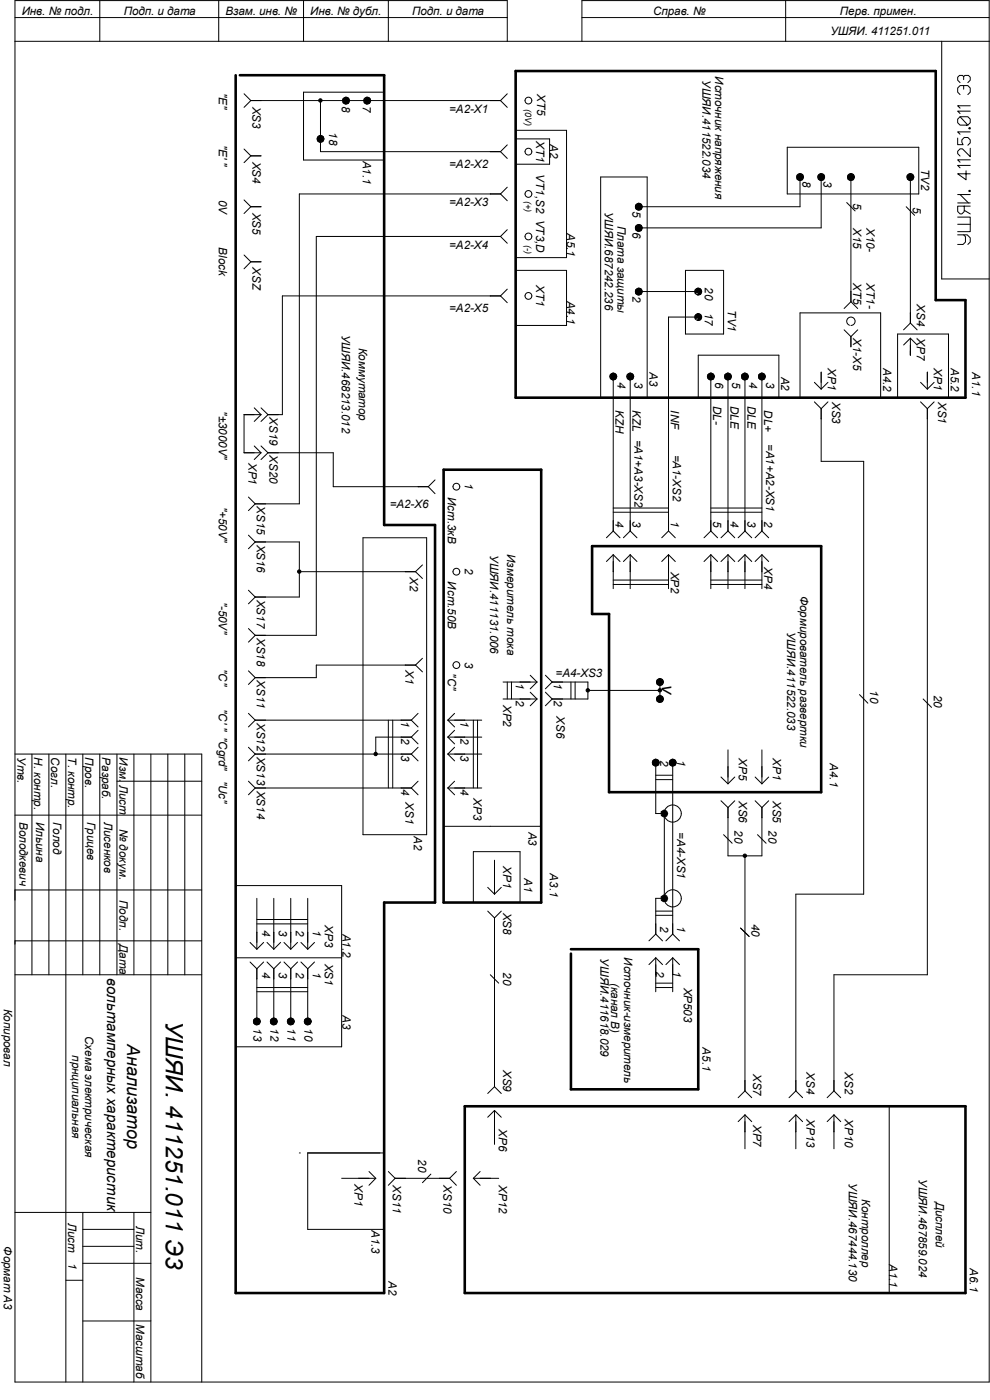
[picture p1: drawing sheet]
<svg xmlns="http://www.w3.org/2000/svg" width="210mm" height="297mm" viewBox="0 0 210 297" stroke-linecap="round" stroke-linejoin="round" font-family="sans-serif">
<g fill="#000" stroke="#000" stroke-width=".21">
<path d="M67.4 29.1l.5-.4 .6 .3 .2 .5-.2 .5-.6 .2-.5-.3z" fill-rule="evenodd"/>
<path d="M72.7 21l.7-.4 .5 .2 .2 .5-.2 .6-.6 .2-.5-.3z" fill-rule="evenodd"/>
<path d="M77.3 21l.6-.4 .5 .2 .2 .5-.2 .6-.6 .2-.5-.3z" fill-rule="evenodd"/>
<path d="M169.1 37.2l.6-.4 .6 .2 .1 .5-.2 .6-.6 .2-.5-.3z" fill-rule="evenodd"/>
<path d="M173.6 37.2l.6-.4 .6 .2 .1 .5-.2 .6-.6 .2-.5-.3z" fill-rule="evenodd"/>
<path d="M179.9 37.2l.6-.4 .6 .2 .1 .5-.2 .6-.6 .2-.5-.3z" fill-rule="evenodd"/>
<path d="M192.4 37.2l.7-.4 .5 .2 .2 .5-.2 .6-.6 .2-.5-.3z" fill-rule="evenodd"/>
<path d="M134.8 48l.7-.4 .6 .2 .1 .5-.2 .6-.6 .2-.5-.3z" fill-rule="evenodd"/>
<path d="M134.8 43.5l.7-.4 .6 .2 .1 .6-.2 .5-.6 .2-.5-.3z" fill-rule="evenodd"/>
<path d="M129.5 79.5l.6-.4 .5 .3 .3 .4-.3 .6-.6 .2-.5-.3z" fill-rule="evenodd"/>
<path d="M133.1 79.5l.6-.4 .5 .3 .3 .4-.3 .6-.6 .2-.5-.3z" fill-rule="evenodd"/>
<path d="M134.8 61.5l.7-.4 .6 .2 .1 .5-.2 .6-.6 .2-.5-.3z" fill-rule="evenodd"/>
<path d="M147.4 61.5l.7-.4 .5 .2 .2 .5-.2 .6-.6 .2 .1-.8-.6 .5z" fill-rule="evenodd"/>
<path d="M147.4 66.9l.7-.4 .5 .3 .2 .5-.2 .5-.6 .2 .1-.7-.6 .4z" fill-rule="evenodd"/>
<path d="M150.2 79.5l.6-.4 .5 .3 .3 .4-.3 .6-.6 .2-.5-.3z" fill-rule="evenodd"/>
<path d="M153.8 79.5l.6-.4 .5 .3 .3 .4-.3 .6-.6 .2-.5-.3z" fill-rule="evenodd"/>
<path d="M157.4 79.5l.6-.4 .5 .3 .2 .4-.2 .6-.6 .2-.5-.3z" fill-rule="evenodd"/>
<path d="M161 79.5l.6-.4 .5 .3 .2 .4-.2 .6-.6 .2-.5-.3z" fill-rule="evenodd"/>
<path d="M139.4 144.3l.6-.4 .5 .3 .2 .5-.2 .5-.6 .2-.5-.3z" fill-rule="evenodd"/>
<path d="M139.4 147.9l.6-.4 .5 .3 .2 .5-.2 .5-.6 .2-.5-.3z" fill-rule="evenodd"/>
<path d="M138.5 161.4l.6-.4 .6 .3 .1 .5-.2 .5-.6 .2-.5-.3z" fill-rule="evenodd"/>
<path d="M140.3 172.2l.6-.4 .5 .3 .2 .5-.2 .5-.6 .2-.5-.3z" fill-rule="evenodd"/>
<path d="M142.1 161.4l.6-.4 .6 .3 .1 .5-.2 .5-.6 .2-.5-.3z" fill-rule="evenodd"/>
<path d="M140.3 190.2l.6-.4 .5 .3 .2 .5-.2 .6-.6 .1-.5-.3z" fill-rule="evenodd"/>
<path d="M53.8 216.3l.6-.4 .6 .3 .2 .5-.2 .6-.6 .1-.6-.3z" fill-rule="evenodd"/>
<path d="M57.4 216.3l.6-.4 .6 .3 .2 .5-.2 .6-.6 .1-.6-.3z" fill-rule="evenodd"/>
<path d="M61 216.3l.6-.4 .6 .3 .2 .5-.2 .6-.6 .1-.5-.3z" fill-rule="evenodd"/>
<path d="M64.6 216.3l.7-.4 .5 .3 .2 .5-.2 .6-.6 .1-.5-.3z" fill-rule="evenodd"/>
<circle cx="68" cy="21.3" r=".36"/>
<circle cx="63.5" cy="121.3" r=".36"/>
<circle cx="79.7" cy="160" r=".36"/>
<circle cx="124.7" cy="146.5" r=".36"/>
<circle cx="140" cy="146.5" r=".36"/>
<circle cx="158" cy="181.5" r=".36"/>
</g>
<g fill="none" stroke="#000" stroke-width=".21">
<path d="M3.2 3.7h104.4M3.2 8.8h206.6M21.2 .1v8.7M46.4 .1v8.7M51.8 19.9l1.4 1.4M64.4 .1v8.7M81.5 19.6h-17.1v14.4h17.1M82.4 .1v8.7M107.6 8.8v-8.7h-104.4v293.1h206.6v-293.1h-86.4v8.7M107.6 19.9l-1.4 1.4M123.4 3.7h86.4M166.7 .1v8.7"/>
<path d="M199.8 8.8v50.4h10M204.4 16.9v-.6l-.2-.3h-.7l-.3 .4v.6l.5 .5M204.4 16.3l.3-.3h.7l.4 .4v.6l-.5 .5M204.4 18.2v.7M51.8 31.6l1.4 1.5M53.2 21.3h53M53.2 33.1h2.2M53.2 33.1l-1.4 1.4M53.2 21.3l-1.4 1.5M68 21.3v10.9h38.2M106.2 21.3l1.4 1.5M106.2 32.2l1.4 1.4"/>
<path d="M107.6 39.7l-1.4 1.4M107.6 30.7l-1.4 1.5M109.4 29.5h7.2v5.3h-7.2M109.4 27.6h10.8v27.1h-10.8M167 31.2h27.9v9.9h-27.9zM169.7 37.5v6.4h-34.2M174.2 37.5v10.8h-38.7M180.5 37.5v26.5M193.1 37.5v31M203.2 29.3v1.4h1.1l-.3-.5v-.5l.6-.5h.7l.5 .5v.6l-.5 .5M203.7 24.8h1.6l.5 .5v.7l-.5 .5h-1.6l-.5-.5v-.7zM203.7 20.1l-.5-.5v-.9l.5-.5h1.6l.5 .5v.9l-.5 .5"/>
<path d="M203.7 24.8l1.6 1.7M204.9 36.2v1.9l-1.7-1.2h2.6M205.6 27.1h.2v.2h-.2zM205.8 22.4h-2.6l.5 .5M205.8 23.6h-2.6l.5 .5M205.8 28h-2.6l.5 .5M205.8 31.5v1.7l-1.6-1.6h-.5l-.5 .5v.5l.5 .5M205.8 33.9h-2.6l.5 .5M205.8 35.1h-2.6l.5 .5M51.8 42.4l1.4 1.5M51.8 54.1l1.4 1.4M53.2 43.9h2.2"/>
<path d="M53.2 43.9l-1.4 1.4M53.2 55.5h2.2M53.2 55.5l-1.4 1.5M106.2 41.1h-42.7v65.8h-9.4M106.2 41.1l1.4 1.5M106.2 50.2h-39.1v84.6h-13M106.2 50.2l1.4 1.4M107.6 48.7l-1.4 1.5M109.4 57.4h10.8v11.6h-10.8M145.4 57.4h8.1v13.5h-8.1zM179.6 43l1.8 1.7M192.2 43.9l1.8 1.8"/>
<path d="M203.2 46.1h2.6v3h-2.6M203.2 49.8h2l.6 .7v.9l-.5 .5M203.2 41.3h2.6M203.2 43.1h2.6M203.2 47.6h2.6M203.7 41.3l1.7 1.8M204.4 49.8l.4 .4v1.2l-.5 .5h-1.1M204.6 43.7v1.2l-.6 .5h-.3l-.5-.5v-1.2h2.6M204.6 44.6l1.2 .8M205.6 40.4h.2v.2h-.2zM106.2 62.8h-46.3v25.2h-3M106.2 62.8l1.4 1.4"/>
<path d="M107.6 61.3l-1.4 1.5M130.1 79.9v32.7M133.7 79.9v32.7M135.5 61.8h12.6M148.1 67.3h-6.3v45.3M150.8 79.9v32.7M154.4 79.9v32.7M158 79.9v32.7M161.6 79.9v32.7M174.2 79v3.5M179.1 70l1.4 1.4M180.2 69a.89 .89 0 0 1-.3-1.4 .89 .89 0 0 1 1.4 .2 .89 .89 0 0 1-.8 1.2"/>
<path d="M180.5 71.4v2.2M180.5 64l1.4 1.4M180.5 64l-1.4 1.4M181.9 70l-1.4 1.4M193.1 71.8v3.6M193.1 71.8l-1.4 1.4M193.1 71.8l1.5 1.4M193.1 68.5l1.5 1.5M193.1 68.5l-1.4 1.5M196.7 79v3.5M53.9 94.6l1.5 1.5M53.9 86.5l1.5 1.5"/>
<path d="M55.4 88h-3.6v8.1h3.6M55.4 94.6l1.5 1.5M55.4 96.1l-1.5 1.4M55.4 86.5l1.5 1.5M55.4 88l-1.5 1.4M56.9 96.1h13.8v7.2h20.1M56.9 96.1l-1.5 1.4M56.9 88l-1.5 1.4M127.4 84.4v-46.9h9.9v46.9M148.1 84.4v-9h17.1v9M172.8 81.1l1.4 1.4M172.8 85.3l1.4 1.4"/>
<path d="M174.2 86.7v11.2h9v91.8h-14.4v41.7M175.6 81.1l-1.4 1.4M175.6 85.3l-1.4 1.4M178.7 84.4h-9v-18h17.1v18M190.4 84.4v-13.5h10.8v13.5M195.3 81.1l1.4 1.4M195.3 85.3l1.4 1.4M196.7 86.7v120.1h-19.8v24.6M198.2 81.1l-1.5 1.4M198.2 85.3l-1.5 1.4M52.7 105.5l1.4 1.4M52.7 113.5l1.4 1.5"/>
<path d="M54.1 106.9l-1.4 1.4M54.1 115h9.4v11.7h-9.4M54.1 115l-1.4 1.4M77 114.1h13.5v63h-13.5zM89.6 119.8l-1.5 1.5M90.8 103.3l1.5 1.4M92.3 101.8l-1.5 1.5M130.1 117.7v7.2M130.1 112.6l-1.4 1.5M130.1 112.6l1.4 1.5M130.1 107.8h11.7M130.1 108.7h11.7"/>
<path d="M130.1 117.7l1.4 1.4M130.1 117.7l-1.4 1.4M133.7 117.7v7.2M133.7 112.6l-1.5 1.5M133.7 112.6l1.4 1.5M133.7 117.7l1.4 1.4M133.7 117.7l-1.5 1.4M141.8 117.7v7.2M141.8 112.6l-1.4 1.5M141.8 112.6l1.5 1.5M141.8 117.7l1.5 1.4M141.8 117.7l-1.4 1.4"/>
<path d="M150.8 117.7v7.2M150.8 112.6l-1.4 1.5M150.8 112.6l1.4 1.5M150.8 107.8h10.8M150.8 108.7h10.8M150.8 117.7l1.4 1.4M150.8 117.7l-1.4 1.4M154.4 117.7v7.2M154.4 112.6l-1.4 1.5M154.4 112.6l1.5 1.5M154.4 117.7l1.5 1.4M154.4 117.7l-1.4 1.4"/>
<path d="M158 117.7v7.2M158 112.6l-1.4 1.5M158 112.6l1.5 1.5M158 117.7l1.5 1.4M158 117.7l-1.4 1.4M161.6 117.7v7.2M161.6 112.6l-1.4 1.5M161.6 112.6l1.5 1.5M161.6 117.7l1.5 1.4M161.6 117.7l-1.4 1.4M52.7 133.3l1.4 1.5M52.7 125.2l1.4 1.5"/>
<path d="M54.1 134.8l-1.4 1.4M54.1 126.7l-1.4 1.4M63.5 121.3h24.6M88.1 121.3l1.5 1.4M89.6 139.7l-1.5 1.4M130.1 123.1h11.7M130.1 124h11.7M150.8 123.1h10.8M150.8 124h10.8M3.2 160h39.6v133.2M6.8 160v46.8M10.4 160v46.8"/>
<path d="M14 160v133.2M17.6 160v46.8M21.2 160v46.8M24.8 160v46.8M28.4 160v46.8M32 160v133.2M35.6 160v46.8M39.2 160v46.8M52.7 142.3l1.4 1.5M52.7 151.3l1.4 1.5M52.7 158.5l1.4 1.5M54.1 152.8h33.1"/>
<path d="M54.1 160h33.1M54.1 143.8l-1.4 1.4M54.1 152.8l-1.4 1.4M54.1 160l-1.4 1.4M82.4 152.8v14.4M83.3 152.8v14.4M87.2 156.4h-7.5v3.6M87.2 156.4l1.5 1.4M87.2 160l1.5 1.4M87.2 152.8l1.5 1.4M88.1 141.1h-21v2.7h-13M88.1 141.1l1.5 1.4"/>
<path d="M88.7 154.9l-1.5 1.5M88.7 158.5l-1.5 1.5M88.7 151.3l-1.5 1.5M95 152.8h7.2M95 156.4h7.2M95 156.4l1.4 1.4M95 160h7.2M95 152.8l1.4 1.4M95 160l1.4 1.4M96.4 154.9l-1.4 1.5M96.4 151.3l-1.4 1.5M96.4 158.5l-1.4 1.5"/>
<path d="M100.4 152.8v14.4M101.3 152.8v14.4M106.7 144.7h7.2M106.7 148.3h7.2M107.6 144.7v3.6M108.5 144.7v3.6M112.5 143.3l1.4 1.4M112.5 146.9l1.4 1.4M113.9 144.7l-1.4 1.4M113.9 148.3l-1.4 1.4M115.7 143.3l1.4 1.4M115.7 146.9l1.4 1.4"/>
<path d="M117.1 144.7h7.6v3.6h-7.6M117.1 144.7l-1.4 1.4M117.1 148.3l-1.4 1.4M121.1 144.7v3.6M122 144.7v3.6M124.7 146.5h15.3M140 144.7v3.6M154.4 159.1v7.2M161.6 159.1v7.2M182.3 147.4l1.8 1.8M195.8 148.3l1.8 1.8M3.2 172.9h39.6"/>
<path d="M24.8 165.7h18M52.7 165.7l1.4 1.5M54.1 167.2h33.1M54.1 167.2l-1.4 1.4M87.2 167.2l1.5 1.4M88.7 165.7l-1.5 1.5M94.1 175.3h20.7M95 167.2h7.2M95 167.2l1.4 1.4M96.4 165.7l-1.4 1.5M139.1 161.8v10.8h1.8v18h-1.8v7.6M139.1 165.4h3.6"/>
<path d="M139.1 164.5h3.6M142.7 161.8v36.4M153 164.8l1.4 1.5M153 169.9l1.4 1.4M153.5 177.1l1.8 1.8M154.4 171.3v10.3h7.2v-10.3M155.9 164.8l-1.5 1.5M155.9 169.9l-1.5 1.4M160.2 164.8l1.4 1.5M160.2 169.9l1.4 1.4M160.7 177.1l1.8 1.8M163.1 164.8l-1.5 1.5"/>
<path d="M163.1 169.9l-1.5 1.4M3.2 188.8h39.6M3.2 199.6h39.6M50 187.9h22.5v34.2h-22.5M53 199.9l1.5 1.5M54.5 195.1h10.8M54.5 196h10.8M54.5 190.6v10.8M55.9 199.9l-1.4 1.5M56.6 199.9l1.5 1.5M58.1 190.6v10.8M59.5 199.9l-1.4 1.5"/>
<path d="M60.2 199.9l1.5 1.5M61.7 190.6v10.8M63.1 199.9l-1.4 1.5M63.8 199.9l1.5 1.5M65.3 190.6v10.8M66.7 199.9l-1.4 1.5M100.4 191.5v-10.8h9.9v10.8M103.5 188.3l1.4 1.4M103.5 193.3l1.4 1.4M104.9 182.5v7.2M104.9 194.7v35.8M106.3 188.3l-1.4 1.4"/>
<path d="M106.3 193.3l-1.4 1.4M139.1 194.2h3.6M139.1 193.3h3.6M139.1 198.2l-1.4 1.4M139.1 198.2l1.4 1.4M142.7 198.2l-1.4 1.4M142.7 198.2l1.4 1.4M157.1 196.9l1.8 1.8M158 181.6v49.8M3.2 206.8h39.6M50 203.2h22.5M53 204.1l1.5 1.4"/>
<path d="M54.5 209.5h10.8M54.5 210.4h10.8M54.5 205.5v11.2M55.9 204.1l-1.4 1.4M56.6 204.1l1.5 1.4M58.1 205.5v11.2M59.5 204.1l-1.4 1.4M60.2 204.1l1.5 1.4M61.7 205.5v11.2M63.1 204.1l-1.4 1.4M63.8 204.1l1.5 1.4M65.3 205.5v11.2"/>
<path d="M66.7 204.1l-1.4 1.4M104 206.8l1.8 1.8M139.1 203.2v7.2M139.1 203.2l1.4 1.4M139.1 203.2l-1.4 1.4M139.1 209.5h3.6M139.1 208.6h3.6M142.7 203.2v7.2M142.7 203.2l1.4 1.4M142.7 203.2l-1.4 1.4M104.9 235.6v7.2M104.9 230.5l-1.4 1.5"/>
<path d="M104.9 230.5l1.4 1.5M104.9 235.6l1.4 1.4M104.9 235.6l-1.4 1.4M158 236.5v7.2M158 236.5l1.5 1.5M158 236.5l-1.4 1.5M158 231.4l-1.4 1.5M158 231.4l1.5 1.5M168.8 236.5v7.2M168.8 236.5l1.5 1.5M168.8 236.5l-1.4 1.5M168.8 231.4l-1.4 1.5"/>
<path d="M168.8 231.4l1.5 1.5M176.9 236.5v7.2M176.9 236.5l1.5 1.5M176.9 236.5l-1.4 1.5M176.9 231.4l-1.4 1.5M176.9 231.4l1.5 1.5M188.6 234.7v39.6M3.2 257.2h28.8M17.6 257.2v36M28.4 257.2v36M63.5 244.6h.1M72.5 250h7.2"/>
<path d="M78.3 248.5l1.4 1.5M79.7 250l-1.4 1.5M81.5 244.6h-16.2v16.2h16.2M82.4 248.5l1.4 1.5M83.8 250h11.6M83.8 250l-1.4 1.5M91.4 249.1l-1.8 1.8M95.4 250l1.4 1.5M96.8 248.5l-1.4 1.5M100.4 250h5.4M100.4 250l1.5 1.5M101.9 248.5l-1.5 1.5"/>
<path d="M14 271.6h3.6M17.6 260.8h10.8M17.6 264.4h10.8M17.6 268h14.4M17.6 280.2h14.4"/>
<circle cx="68" cy="29.5" r=".72"/>
<circle cx="73.4" cy="21.3" r=".72"/>
<circle cx="77.9" cy="21.3" r=".72"/>
<circle cx="112.1" cy="32.2" r=".72"/>
<circle cx="112.1" cy="21.3" r=".72"/>
<circle cx="169.7" cy="37.5" r=".72"/>
<circle cx="174.2" cy="37.5" r=".72"/>
<circle cx="180.5" cy="37.5" r=".72"/>
<circle cx="193.1" cy="37.5" r=".72"/>
<circle cx="112.1" cy="41.1" r=".72"/>
<circle cx="112.1" cy="50.2" r=".72"/>
<circle cx="135.5" cy="48.3" r=".72"/>
<circle cx="135.5" cy="43.9" r=".72"/>
<circle cx="112.1" cy="62.8" r=".72"/>
<circle cx="130.1" cy="79.9" r=".72"/>
<circle cx="133.7" cy="79.9" r=".72"/>
<circle cx="135.5" cy="61.8" r=".72"/>
<circle cx="148.1" cy="61.8" r=".72"/>
<circle cx="148.1" cy="67.3" r=".72"/>
<circle cx="150.8" cy="79.9" r=".72"/>
<circle cx="154.4" cy="79.9" r=".72"/>
<circle cx="158" cy="79.9" r=".72"/>
<circle cx="161.6" cy="79.9" r=".72"/>
<circle cx="96.8" cy="103.3" r=".72"/>
<circle cx="96.8" cy="121.3" r=".72"/>
<circle cx="96.8" cy="141.1" r=".72"/>
<circle cx="140" cy="144.7" r=".72"/>
<circle cx="140" cy="148.3" r=".72"/>
<circle cx="139.1" cy="161.8" r=".72"/>
<circle cx="142.7" cy="161.8" r=".72"/>
<circle cx="142.7" cy="172.6" r="1.82"/>
<circle cx="142.7" cy="190.6" r="1.82"/>
<circle cx="54.5" cy="216.7" r=".72"/>
<circle cx="58.1" cy="216.7" r=".72"/>
<circle cx="61.7" cy="216.7" r=".72"/>
<circle cx="65.3" cy="216.7" r=".72"/>
</g>
<path d="M50 16v258.3h31.5v-82.8h10.8v-80.1h-10.8v-95.4h-30.6M109.4 15.1h89.1v48.6h6.3v20.7h-95.4zM94.1 99.7h20.7v91.8h-20.7zM125.6 115.9h48.6v52.2h-45v-37.8h-3.6zM121.1 201.4h27v29.7h-27v-28.8M98.6 234.7h106.2v39.6h-106.2z" fill="none" stroke="#000" stroke-width=".55"/>
<text font-size="5.1" x="35.2" y="216.5" transform="rotate(90 35.2 216.5)">УШЯИ. 411251.011 Э3</text>
<g font-size="3.8">
<text x="140.4" y="145.4" transform="rotate(90 140.4 145.4)">v</text>
<text x="27" y="221.4" transform="rotate(90 27 221.4)">Анализатор</text>
</g>
<text font-size="3.2" x="22.7" y="207.5" transform="rotate(90 22.7 207.5)">вольтамперных характеристик</text>
<g font-size="2.5">
<text x="4.6" y="3.1">Инв. № подл.</text>
<text x="26.3" y="3.1">Подп. и дата</text>
<text x="47.8" y="3.1">Взам. инв. №</text>
<text x="65.8" y="3.1">Инв. № дубл.</text>
<text x="87.4" y="3.1">Подп. и дата</text>
<text x="138.6" y="3.1">Справ. №</text>
<text x="178.2" y="3.1">Перв. примен.</text>
<text x="176.2" y="7.4">УШЯИ. 411251.011</text>
<text x="149" y="17" transform="rotate(90 149 17)">УШЯИ.411522.034</text>
<text x="151.7" y="16.2" transform="rotate(90 151.7 16.2)">Источник напряжения</text>
<text x="46.4" y="19.6" transform="rotate(90 46.4 19.6)">&quot;E&quot;</text>
<text x="53.6" y="22.6" transform="rotate(90 53.6 22.6)">XS3</text>
<text x="72.5" y="22.4" transform="rotate(90 72.5 22.4)">8</text>
<text x="77" y="22.4" transform="rotate(90 77 22.4)">7</text>
<text x="95.3" y="24">=A2-X1</text>
<text x="113.9" y="20" transform="rotate(90 113.9 20)">ХТ5</text>
<text x="69.8" y="28.1" transform="rotate(90 69.8 28.1)">18</text>
<text x="113.7" y="29.9" transform="rotate(90 113.7 29.9)">ХТ1</text>
<text x="46.4" y="30.7" transform="rotate(90 46.4 30.7)">&quot;E' &quot;</text>
<text x="53.6" y="34.3" transform="rotate(90 53.6 34.3)">XS4</text>
<text x="77" y="34.1" transform="rotate(90 77 34.1)">A1.1</text>
<text x="95.3" y="35.6">=A2-X2</text>
<text x="116.6" y="30.6" transform="rotate(90 116.6 30.6)">A2</text>
<text x="195.4" y="35.8" transform="rotate(90 195.4 35.8)">TV2</text>
<text x="113.7" y="37" transform="rotate(90 113.7 37)">VT1,S2 VT3,D</text>
<text x="170.2" y="38.4" transform="rotate(90 170.2 38.4)">8</text>
<text x="174.7" y="38.4" transform="rotate(90 174.7 38.4)">3</text>
<text x="46.4" y="42.3" transform="rotate(90 46.4 42.3)">0V</text>
<text x="53.6" y="45.1" transform="rotate(90 53.6 45.1)">XS5</text>
<text x="95.3" y="43.8">=A2-X3</text>
<text x="128.3" y="44.9" transform="rotate(90 128.3 44.9)">УШЯИ.687242.236</text>
<text x="131" y="48" transform="rotate(90 131 48)">Плата защиты</text>
<text x="134.2" y="44.7" transform="rotate(90 134.2 44.7)">5</text>
<text x="181" y="43" transform="rotate(90 181 43)">5</text>
<text x="193.6" y="43.9" transform="rotate(90 193.6 43.9)">5</text>
<text x="46.4" y="52.5" transform="rotate(90 46.4 52.5)">Block</text>
<text x="95.3" y="52.7">=A2-X4</text>
<text x="120.2" y="49.4" transform="rotate(90 120.2 49.4)">A5.1</text>
<text x="134.2" y="49.3" transform="rotate(90 134.2 49.3)">6</text>
<text x="181" y="48.3" transform="rotate(90 181 48.3)">X15</text>
<text x="183.8" y="48.3" transform="rotate(90 183.8 48.3)">X10-</text>
<text x="53.6" y="56.7" transform="rotate(90 53.6 56.7)">XSZ</text>
<text x="113.7" y="60.5" transform="rotate(90 113.7 60.5)">XT1</text>
<text x="120.2" y="63.8" transform="rotate(90 120.2 63.8)">A4.1</text>
<text x="134.2" y="62.8" transform="rotate(90 134.2 62.8)">2</text>
<text x="149.5" y="61" transform="rotate(90 149.5 61)">20</text>
<text x="154.4" y="65.9" transform="rotate(90 154.4 65.9)">TV1</text>
<text x="181" y="60.1" transform="rotate(90 181 60.1)">ХТ5</text>
<text x="183.8" y="60.1" transform="rotate(90 183.8 60.1)">XT1-</text>
<text x="194.5" y="64.6" transform="rotate(90 194.5 64.6)">XS4</text>
<text x="72.5" y="71" transform="rotate(90 72.5 71)">УШЯИ.468213.012</text>
<text x="95.3" y="66.3">=A2-X5</text>
<text x="149.5" y="66.4" transform="rotate(90 149.5 66.4)">17</text>
<text x="181" y="71.8" transform="rotate(90 181 71.8)">X1-Х5</text>
<text x="194.5" y="71.8" transform="rotate(90 194.5 71.8)">XP7</text>
<text x="76.1" y="73.7" transform="rotate(90 76.1 73.7)">Коммутатор</text>
<text x="131" y="81" transform="rotate(90 131 81)">4</text>
<text x="134.6" y="81" transform="rotate(90 134.6 81)">3</text>
<text x="137.8" y="79" transform="rotate(90 137.8 79)">A3</text>
<text x="151.7" y="81" transform="rotate(90 151.7 81)">6</text>
<text x="155.3" y="81" transform="rotate(90 155.3 81)">5</text>
<text x="158.9" y="81" transform="rotate(90 158.9 81)">4</text>
<text x="162.5" y="81" transform="rotate(90 162.5 81)">3</text>
<text x="165.7" y="79.9" transform="rotate(90 165.7 79.9)">A2</text>
<text x="175.6" y="78.1" transform="rotate(90 175.6 78.1)">XP1</text>
<text x="187.3" y="78.1" transform="rotate(90 187.3 78.1)">A4.2</text>
<text x="198.1" y="78.1" transform="rotate(90 198.1 78.1)">XP1</text>
<text x="201.7" y="78.1" transform="rotate(90 201.7 78.1)">A5.2</text>
<text x="206.2" y="79" transform="rotate(90 206.2 79)">A1.1</text>
<text x="46.4" y="87.3" transform="rotate(90 46.4 87.3)">&quot;±3000V&quot;</text>
<text x="57.2" y="88.5" transform="rotate(90 57.2 88.5)">XS19</text>
<text x="130.6" y="87.1" transform="rotate(90 130.6 87.1)">KZH</text>
<text x="134.2" y="87.1" transform="rotate(90 134.2 87.1)">KZL =A1+A3-XS2</text>
<text x="142.3" y="87.1" transform="rotate(90 142.3 87.1)">INF</text>
<text x="151.3" y="86.1" transform="rotate(90 151.3 86.1)">DL-</text>
<text x="154.9" y="86.1" transform="rotate(90 154.9 86.1)">DLE</text>
<text x="158.5" y="86.1" transform="rotate(90 158.5 86.1)">DLE</text>
<text x="162.1" y="87.1" transform="rotate(90 162.1 87.1)">DL+</text>
<text x="176.5" y="85.3" transform="rotate(90 176.5 85.3)">XS3</text>
<text x="199" y="85.3" transform="rotate(90 199 85.3)">XS1</text>
<text x="162.5" y="94.1" transform="rotate(90 162.5 94.1)">=A1+A2-XS1</text>
<text x="52.7" y="98.2" transform="rotate(90 52.7 98.2)">XP1</text>
<text x="57.2" y="96.6" transform="rotate(90 57.2 96.6)">XS20</text>
<text x="142.7" y="96.4" transform="rotate(90 142.7 96.4)">=A1-XS2</text>
<text x="46.4" y="107.5" transform="rotate(90 46.4 107.5)">&quot;+50V&quot;</text>
<text x="54.5" y="107.4" transform="rotate(90 54.5 107.4)">XS15</text>
<text x="82.7" y="107.7">=A2-X6</text>
<text x="95" y="105.5" transform="rotate(90 95 105.5)">Ист.3кВ</text>
<text x="98.6" y="102.6" transform="rotate(90 98.6 102.6)">1</text>
<text x="130.6" y="110.5" transform="rotate(90 130.6 110.5)">4</text>
<text x="134.2" y="110.5" transform="rotate(90 134.2 110.5)">3</text>
<text x="142.3" y="110.5" transform="rotate(90 142.3 110.5)">1</text>
<text x="151.3" y="110.5" transform="rotate(90 151.3 110.5)">5</text>
<text x="154.9" y="110.5" transform="rotate(90 154.9 110.5)">4</text>
<text x="158.5" y="110.5" transform="rotate(90 158.5 110.5)">3</text>
<text x="162.1" y="110.5" transform="rotate(90 162.1 110.5)">2</text>
<text x="54.5" y="115.5" transform="rotate(90 54.5 115.5)">XS16</text>
<text x="104" y="117.8" transform="rotate(90 104 117.8)">УШЯИ.411131.006</text>
<text x="107.6" y="117.6" transform="rotate(90 107.6 117.6)">Измеритель тока</text>
<text x="86.9" y="122.5" transform="rotate(90 86.9 122.5)">X2</text>
<text x="95" y="123.4" transform="rotate(90 95 123.4)">Ист.50В</text>
<text x="98.6" y="120.6" transform="rotate(90 98.6 120.6)">2</text>
<text x="142.3" y="121.3" transform="rotate(90 142.3 121.3)">XP2</text>
<text x="162.1" y="120.4" transform="rotate(90 162.1 120.4)">XP4</text>
<text x="46.4" y="127.6" transform="rotate(90 46.4 127.6)">&quot;-50V&quot;</text>
<text x="54.5" y="127.2" transform="rotate(90 54.5 127.2)">XS17</text>
<text x="169.7" y="126.4" transform="rotate(90 169.7 126.4)">Формирователь развертки</text>
<text x="54.5" y="135.3" transform="rotate(90 54.5 135.3)">XS18</text>
<text x="167" y="134" transform="rotate(90 167 134)">УШЯИ.411522.033</text>
<text x="46.4" y="142" transform="rotate(90 46.4 142)">&quot;C&quot;</text>
<text x="86" y="142.2" transform="rotate(90 86 142.2)">X1</text>
<text x="95" y="142.9" transform="rotate(90 95 142.9)">&quot;С&quot;</text>
<text x="98.6" y="140.4" transform="rotate(90 98.6 140.4)">3</text>
<text x="117.9" y="143.7">=A4-XS3</text>
<text x="54.5" y="144.3" transform="rotate(90 54.5 144.3)">XS11</text>
<text x="106.7" y="149.5" transform="rotate(90 106.7 149.5)">XP2</text>
<text x="109.4" y="144.9" transform="rotate(90 109.4 144.9)">1</text>
<text x="109.4" y="148.5" transform="rotate(90 109.4 148.5)">2</text>
<text x="117.5" y="144.9" transform="rotate(90 117.5 144.9)">1</text>
<text x="117.5" y="148.5" transform="rotate(90 117.5 148.5)">2</text>
<text x="184.6" y="146.5" transform="rotate(90 184.6 146.5)">10</text>
<text x="198.1" y="147.4" transform="rotate(90 198.1 147.4)">20</text>
<text x="46.4" y="150.4" transform="rotate(90 46.4 150.4)">&quot;C' &quot; &quot;Cgrd&quot;</text>
<text x="54.5" y="153.3" transform="rotate(90 54.5 153.3)">XS12</text>
<text x="85.1" y="153" transform="rotate(90 85.1 153)">1</text>
<text x="97.7" y="153" transform="rotate(90 97.7 153)">1</text>
<text x="118" y="151.9" transform="rotate(90 118 151.9)">XS6</text>
<text x="3.7" y="160.7" transform="rotate(90 3.7 160.7)">Утв.</text>
<text x="7.3" y="160.7" transform="rotate(90 7.3 160.7)">Н. контр.</text>
<text x="10.9" y="160.7" transform="rotate(90 10.9 160.7)">Согл.</text>
<text x="14.5" y="160.7" transform="rotate(90 14.5 160.7)">Т. контр.</text>
<text x="18.1" y="160.7" transform="rotate(90 18.1 160.7)">Пров.</text>
<text x="21.7" y="160.7" transform="rotate(90 21.7 160.7)">Разраб.</text>
<text x="25.3" y="160.7" transform="rotate(90 25.3 160.7)">Изм.</text>
<text x="54.5" y="160.5" transform="rotate(90 54.5 160.5)">XS13</text>
<text x="85.1" y="156.6" transform="rotate(90 85.1 156.6)">2</text>
<text x="85.1" y="160.2" transform="rotate(90 85.1 160.2)">3</text>
<text x="97.7" y="156.6" transform="rotate(90 97.7 156.6)">2</text>
<text x="97.7" y="160.2" transform="rotate(90 97.7 160.2)">3</text>
<text x="140" y="161.3" transform="rotate(90 140 161.3)">2</text>
<text x="143.6" y="161.3" transform="rotate(90 143.6 161.3)">1</text>
<text x="156.7" y="160.9" transform="rotate(90 156.7 160.9)">XP5</text>
<text x="163.9" y="160.9" transform="rotate(90 163.9 160.9)">XP1</text>
<text x="176" y="161.9" transform="rotate(90 176 161.9)">A4.1</text>
<text x="25.3" y="166.5" transform="rotate(90 25.3 166.5)">Лист</text>
<text x="46.4" y="165.6" transform="rotate(90 46.4 165.6)">&quot;Uc&quot;</text>
<text x="54.5" y="167.7" transform="rotate(90 54.5 167.7)">XS14</text>
<text x="85.1" y="167.4" transform="rotate(90 85.1 167.4)">4</text>
<text x="97.7" y="167.4" transform="rotate(90 97.7 167.4)">4</text>
<text x="86" y="170.2" transform="rotate(90 86 170.2)">XS1</text>
<text x="100.4" y="169.3" transform="rotate(90 100.4 169.3)">XP3</text>
<text x="156.7" y="169.9" transform="rotate(90 156.7 169.9)">XS6</text>
<text x="163.9" y="169.9" transform="rotate(90 163.9 169.9)">XS5</text>
<text x="4.1" y="174.4" transform="rotate(90 4.1 174.4)">Володкевич</text>
<text x="7.7" y="174.4" transform="rotate(90 7.7 174.4)">Ильина</text>
<text x="11.3" y="174.4" transform="rotate(90 11.3 174.4)">Голод</text>
<text x="18.5" y="174.4" transform="rotate(90 18.5 174.4)">Грицев</text>
<text x="22.1" y="174.4" transform="rotate(90 22.1 174.4)">Лисенков</text>
<text x="25.3" y="175.8" transform="rotate(90 25.3 175.8)">№ докум.</text>
<text x="87.8" y="177.4" transform="rotate(90 87.8 177.4)">A2</text>
<text x="112.1" y="176.4" transform="rotate(90 112.1 176.4)">A3</text>
<text x="143.6" y="176.5" transform="rotate(90 143.6 176.5)">=A4-XS1</text>
<text x="155.8" y="176.2" transform="rotate(90 155.8 176.2)">20</text>
<text x="163" y="176.2" transform="rotate(90 163 176.2)">20</text>
<text x="106.7" y="183.7" transform="rotate(90 106.7 183.7)">XP1</text>
<text x="116.6" y="185.3" transform="rotate(90 116.6 185.3)">A3.1</text>
<text x="25.3" y="191" transform="rotate(90 25.3 191)">Подп.</text>
<text x="111.2" y="186.3" transform="rotate(90 111.2 186.3)">A1</text>
<text x="55.6" y="197.3" transform="rotate(90 55.6 197.3)">4</text>
<text x="59.2" y="197.3" transform="rotate(90 59.2 197.3)">3</text>
<text x="62.8" y="197.3" transform="rotate(90 62.8 197.3)">2</text>
<text x="66.4" y="197.3" transform="rotate(90 66.4 197.3)">1</text>
<text x="68.9" y="196.3" transform="rotate(90 68.9 196.3)">XP3</text>
<text x="106.7" y="193.6" transform="rotate(90 106.7 193.6)">XS8</text>
<text x="140" y="196.4" transform="rotate(90 140 196.4)">2</text>
<text x="143.6" y="196.4" transform="rotate(90 143.6 196.4)">1</text>
<text x="159.4" y="196" transform="rotate(90 159.4 196)">40</text>
<text x="25.3" y="200.3" transform="rotate(90 25.3 200.3)">Дата</text>
<text x="72.7" y="198.1" transform="rotate(90 72.7 198.1)">А1.2</text>
<text x="127.4" y="203.3" transform="rotate(90 127.4 203.3)">УШЯИ.411618.029</text>
<text x="132.4" y="203.1" transform="rotate(90 132.4 203.1)">Источник-измеритель</text>
<text x="55.6" y="206.3" transform="rotate(90 55.6 206.3)">4</text>
<text x="59.2" y="206.3" transform="rotate(90 59.2 206.3)">3</text>
<text x="62.8" y="206.3" transform="rotate(90 62.8 206.3)">2</text>
<text x="66.4" y="206.3" transform="rotate(90 66.4 206.3)">1</text>
<text x="68.9" y="204.4" transform="rotate(90 68.9 204.4)">XS1</text>
<text x="106.7" y="206.3" transform="rotate(90 106.7 206.3)">20</text>
<text x="129.6" y="208.5" transform="rotate(90 129.6 208.5)">(канал В)</text>
<text x="139.1" y="206.1" transform="rotate(90 139.1 206.1)">2</text>
<text x="142.7" y="206.1" transform="rotate(90 142.7 206.1)">1</text>
<text x="145" y="209.5" transform="rotate(90 145 209.5)">XP503</text>
<text x=".8" y="214" transform="rotate(90 .8 214)">Копировал</text>
<text x="72.7" y="215.3" transform="rotate(90 72.7 215.3)">А3</text>
<text x="18.1" y="219.8" transform="rotate(90 18.1 219.8)">Схема электрическая</text>
<text x="53.8" y="218.2" transform="rotate(90 53.8 218.2)">13</text>
<text x="57.4" y="218.2" transform="rotate(90 57.4 218.2)">12</text>
<text x="61" y="218.2" transform="rotate(90 61 218.2)">11</text>
<text x="64.6" y="218.2" transform="rotate(90 64.6 218.2)">10</text>
<text x="15.3" y="223.9" transform="rotate(90 15.3 223.9)">прнципиальная</text>
<text x="106.7" y="226.9" transform="rotate(90 106.7 226.9)">XS9</text>
<text x="149" y="222.2" transform="rotate(90 149 222.2)">A5.1</text>
<text x="159.8" y="227.8" transform="rotate(90 159.8 227.8)">XS7</text>
<text x="171.1" y="227.5" transform="rotate(90 171.1 227.5)">XS4</text>
<text x="179.2" y="227.5" transform="rotate(90 179.2 227.5)">XS2</text>
<text x="105.8" y="239.5" transform="rotate(90 105.8 239.5)">XP6</text>
<text x="159.8" y="238.6" transform="rotate(90 159.8 238.6)">XP7</text>
<text x="171.1" y="237.4" transform="rotate(90 171.1 237.4)">XP13</text>
<text x="179.2" y="237.4" transform="rotate(90 179.2 237.4)">XP10</text>
<text x="88.7" y="245.9" transform="rotate(90 88.7 245.9)">20</text>
<text x="75.2" y="251.2" transform="rotate(90 75.2 251.2)">XP1</text>
<text x="83.3" y="251.4" transform="rotate(90 83.3 251.4)">XS11</text>
<text x="94.1" y="251.4" transform="rotate(90 94.1 251.4)">XS10</text>
<text x="105.8" y="251.4" transform="rotate(90 105.8 251.4)">XP12</text>
<text x="180" y="251" transform="rotate(90 180 251)">УШЯИ.467444.130</text>
<text x="194.9" y="250.1" transform="rotate(90 194.9 250.1)">УШЯИ.467859.024</text>
<text x="182.8" y="254.4" transform="rotate(90 182.8 254.4)">Контроллер</text>
<text x="198.5" y="254.9" transform="rotate(90 198.5 254.9)">Дисплей</text>
<text x="14.5" y="259.4" transform="rotate(90 14.5 259.4)">Лист</text>
<text x="28.9" y="260.1" transform="rotate(90 28.9 260.1)">Лит.</text>
<text x="78.8" y="260.9" transform="rotate(90 78.8 260.9)">А1.3</text>
<text x=".8" y="264.4" transform="rotate(90 .8 264.4)">Формат А3</text>
<text x="14.5" y="268" transform="rotate(90 14.5 268)">1</text>
<text x="188.6" y="268.1" transform="rotate(90 188.6 268.1)">A1.1</text>
<text x="205.7" y="269" transform="rotate(90 205.7 269)">A6.1</text>
<text x="28.9" y="270.9" transform="rotate(90 28.9 270.9)">Масса</text>
<text x="82.4" y="271.9" transform="rotate(90 82.4 271.9)">A2</text>
<text x="28.9" y="281" transform="rotate(90 28.9 281)">Масштаб</text>
</g>
<g font-size="1.9">
<text x="111.4" y="23.1" transform="rotate(90 111.4 23.1)">(0V)</text>
<text x="111.4" y="42.7" transform="rotate(90 111.4 42.7)">(+)</text>
<text x="111.4" y="51.9" transform="rotate(90 111.4 51.9)">(-)</text>
</g>
</svg>
